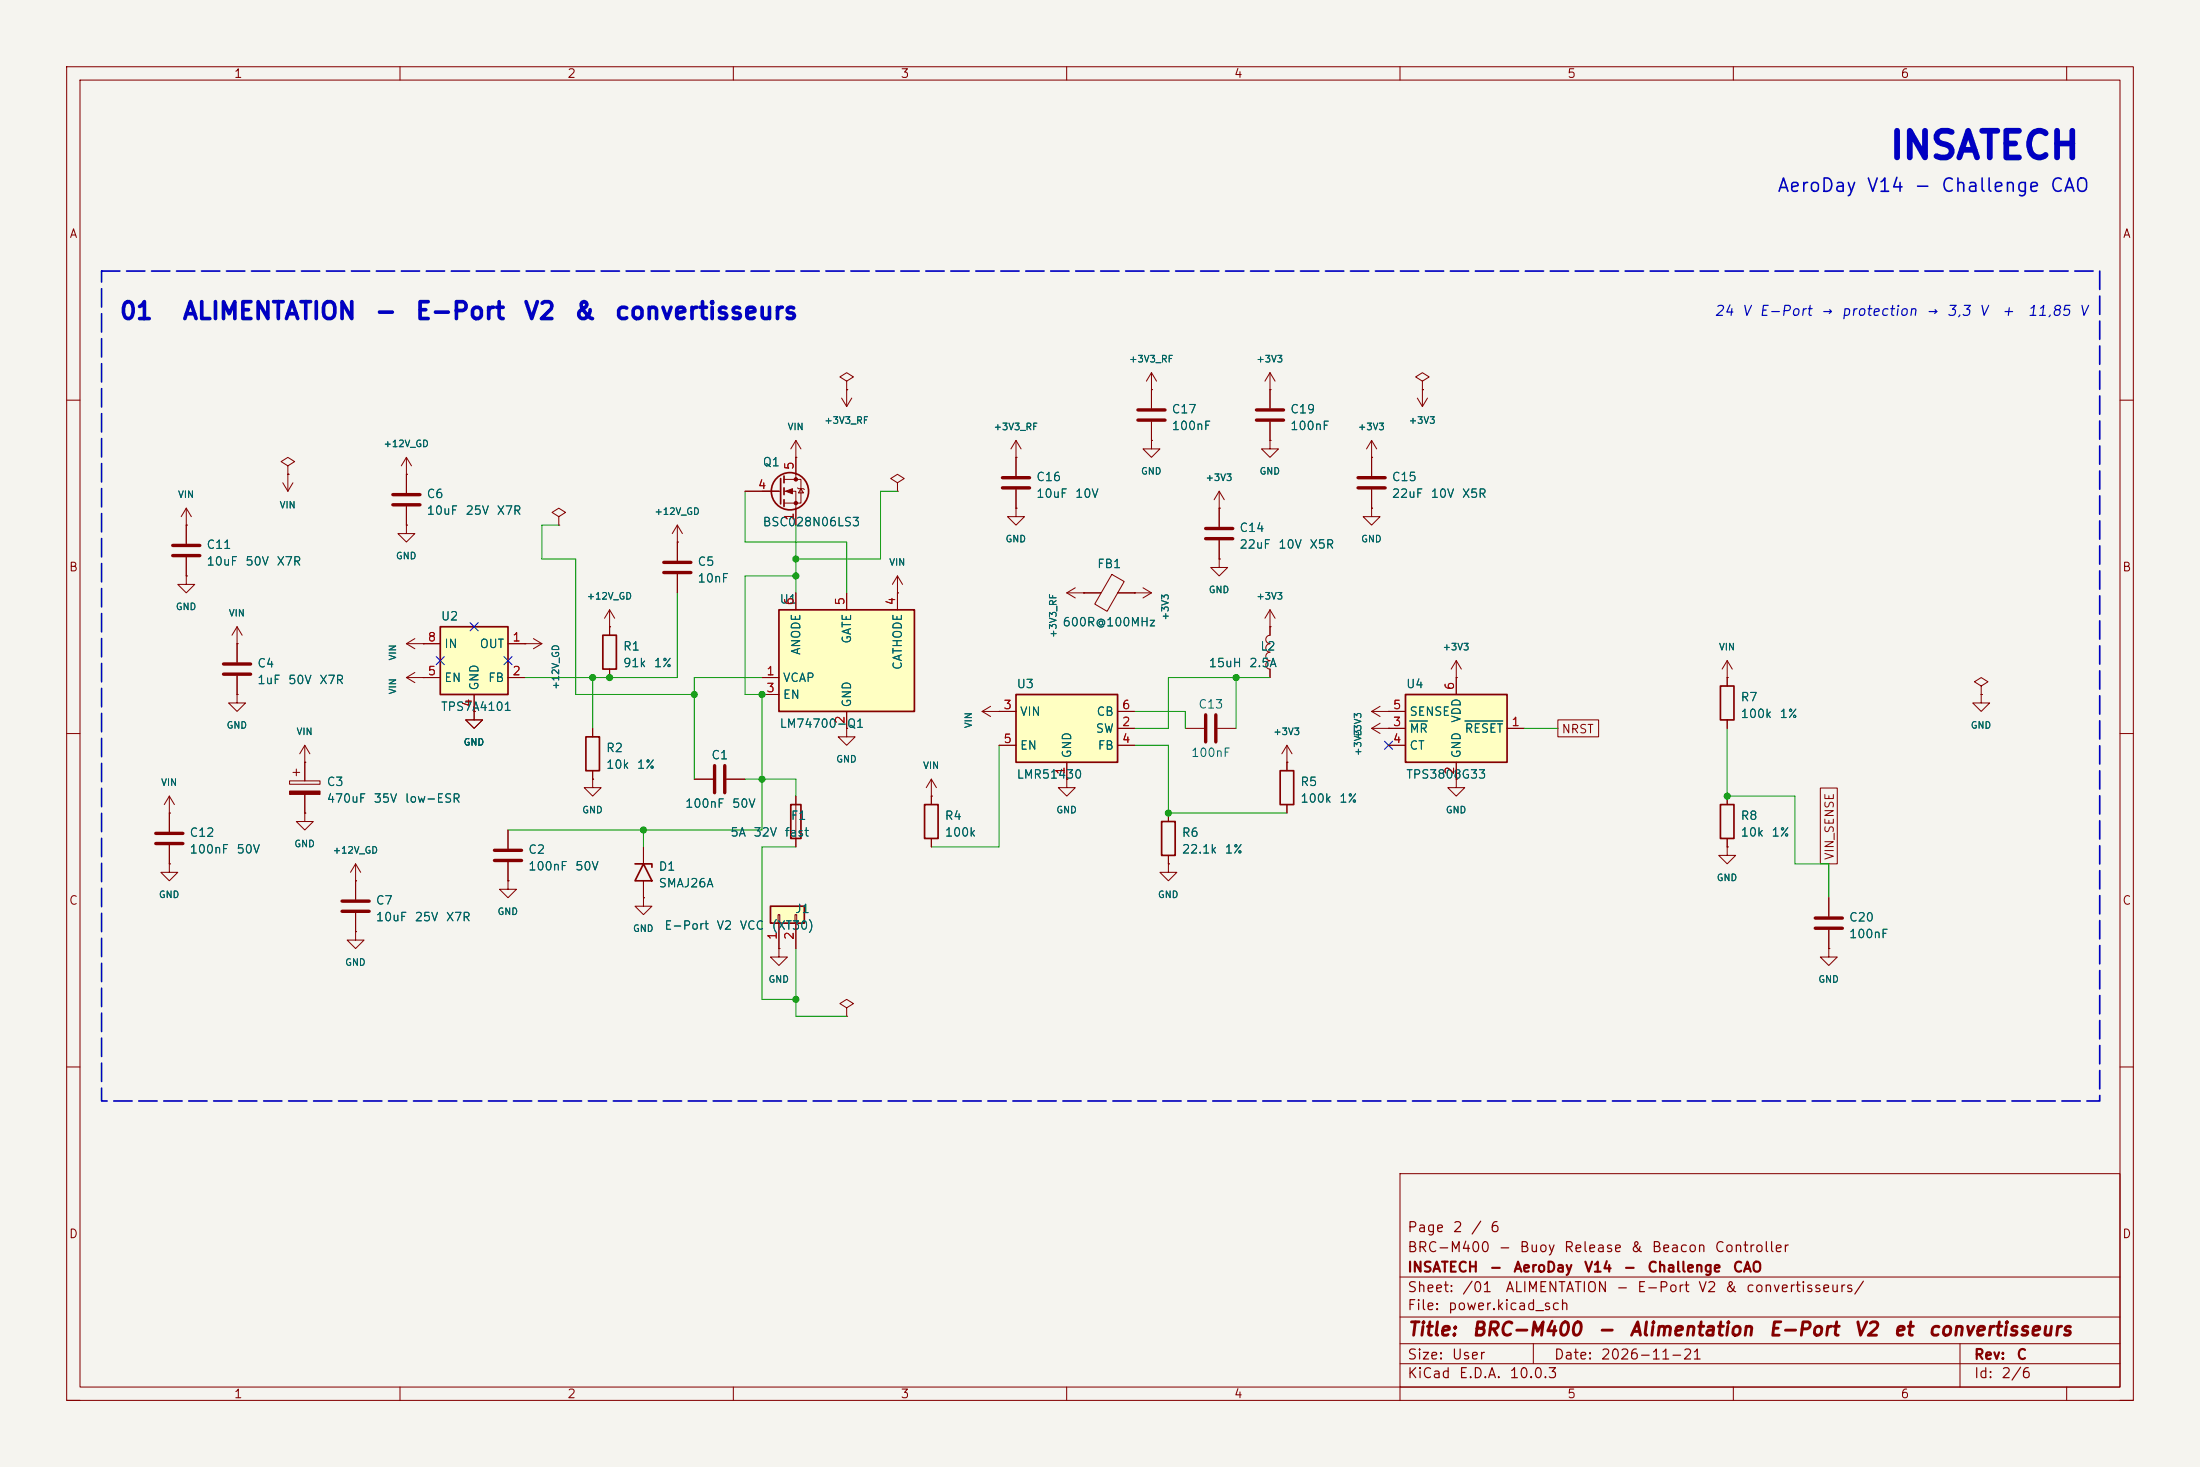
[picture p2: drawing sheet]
<svg xmlns="http://www.w3.org/2000/svg" width="330mm" height="220mm" viewBox="0 0 330 220" stroke-linecap="round" stroke-linejoin="round" font-family="sans-serif">
<path d="M0 0h330v220h-330z" fill="#f5f4ef" stroke="#f5f4ef" stroke-width=".15"/>
<g fill="none" stroke="#840000" stroke-width=".15">
<path d="M10 10h310v200h-310zM12 12h306v196h-306zM60 10v2M110 10v2M160 10v2M210 10v2M260 10v2M310 10v2M10 60h2M27.9 78.8h.1M27.9 76.2l-.7 1.3M27.9 76.2l.8 1.3"/>
<path d="M27.9 76.2v2.6M61 78.8v1.2h1.2l-1.2 1.3-1.3-1.3h1.3M61 78.8h.1M61 71.1v2.8M61 76v2.8M83.8 77.5l1-.7-1-.6-1 .6 1 .7v1.3M83.8 78.8h.1M318 60h2M35.6 96.5v2.8M78.7 96.5h.1M78.7 96.5h2.6M80 95.8l1.3 .7"/>
<path d="M81.3 96.5l-1.3 .8M101.6 81.3v2.8M101.6 86.1v2.8M134.6 88.9h.1M134.6 86.4l-.7 1.2M134.6 86.4l.8 1.2M134.6 86.4v2.5M190.5 95.3a.64 .64 0 0 0-.6 .6 .64 .64 0 0 0 .6 .6 .64 .64 0 0 0-.6 .7 .64 .64 0 0 0 .6 .6 .64 .64 0 0 0-.6 .6 .64 .64 0 0 0 .6 .7 .63 .63 0 0 0-.6 .6 .63 .63 0 0 0 .6 .6v1.3M190.5 94v1.3M218.4 99.1l-.7 1.2M218.4 99.1l.8 1.2M218.4 99.1v2.5"/>
<path d="M259.1 99.1v3.8M259.1 99.1l-.8 1.2M259.1 99.1l.7 1.2M10 110h2M35.6 101.4v2.8M43.4 117.1h4.6v.5h-4.6zM43.9 115.8h1.1M44.4 115.3v1M45.7 114.3v2.8M45.7 119.1v2.8M104.1 116.9h2.8M109 116.9h2.8"/>
<path d="M177.8 109.2h2.8M182.6 109.2h2.8M218.4 116.9v1.2h1.3l-1.3 1.3-1.2-1.3h1.2M218.4 116.9h.1M218.4 101.6h.1M259.1 101.6h.1M259.1 108v1.2M259.1 119.4v1.3M318 110h2M45.7 121.9v1.3h1.3l-1.3 1.3-1.3-1.3h1.3M45.7 121.9h.1M53.3 132.1h.1"/>
<path d="M53.3 129.6l-.7 1.2M53.3 129.6l.8 1.2M53.3 129.6v2.5M175.3 121.9v1.3M175.3 128.3v1.3M259.1 127v1.3h1.2l-1.2 1.3-1.3-1.3h1.3M259.1 127h.1M259.1 125.7v1.3M10 160h2M210 176h108v32h-108zM318 160h2M210 197.5h108"/>
<path d="M210 191.5h108M10 210h2M60 208v2M110 208v2M160 208v2M210 208v2M210 204.5h108M210 201.5h108M230 201.5v3M260 208v2M294 201.5v6.5M310 208v2"/>
<path d="M318 210h2"/>
</g>
<path d="M58.9 74.2h4.1M58.9 75.7h4.1M33.5 99.6h4.1M99.6 84.3h4M99.6 85.9h4M33.5 101.1h4.1M107.2 114.8v4.1M108.7 114.8v4.1M180.8 107.2v4.1M182.4 107.2v4.1" fill="none" stroke="#840000" stroke-width=".51"/>
<path d="M43.4 118.6h4.6v.5h-4.6z" fill="#840000" stroke="#840000" stroke-width=".15"/>
<path d="M258.1 102.9h2v5.1h-2zM174.2 123.2h2.1v5.1h-2.1zM258.1 120.7h2v5h-2z" fill="none" stroke="#840000" stroke-width=".25"/>
<path d="M210.8 104.2h15.3v10.1h-15.3z" fill="#ffffc2"/>
<path d="M90.4 95.3h2.1v5h-2.1zM192 115.6h2.1v5.1h-2.1zM210.8 104.2h15.3v10.1h-15.3z" fill="none" stroke="#840000" stroke-width=".25"/>
<g fill="none" stroke="#840000" stroke-width=".15">
<path d="M61 96.5l1.2 .8M61 96.5h2.5M62.2 95.8l-1.2 .7M63.5 96.5h.1M91.4 94v1.3M91.4 100.3v1.3M193 114.3h.1M193 111.8l-.7 1.2M193 111.8l.8 1.2M193 111.8v3.8M205.7 109.2h5.1M205.7 106.7h5.1"/>
<path d="M205.7 109.2l1.3 .8M205.7 106.7l1.3 .8M207 108.5l-1.3 .7M207 105.9l-1.3 .8M208.3 109.2h.1M208.3 106.7h.1M208.3 111.8h2.5M218.4 101.6v2.6M218.4 114.3v2.6M226.1 109.2h2.5M297.2 104.2v1.2h1.2l-1.2 1.3-1.3-1.3h1.3M297.2 104.2h.1"/>
<path d="M193 120.7v1.2M274.3 134.6v2.8M274.3 139.5v2.8"/>
</g>
<path d="M211.5 108.1h2.6M219.7 108.1h5.7" fill="none" stroke="#006464" stroke-width=".15"/>
<path d="M272.3 137.7h4.1M272.3 139.2h4.1" fill="none" stroke="#840000" stroke-width=".51"/>
<path d="M66 94h10.2v10.2h-10.2z" fill="#ffffc2"/>
<path d="M66 94h10.2v10.2h-10.2zM87.9 110.5h2v5.1h-2z" fill="none" stroke="#840000" stroke-width=".25"/>
<g fill="none" stroke="#840000" stroke-width=".15">
<path d="M190.5 58.4h.1M190.5 55.9l-.8 1.3M190.5 55.9l.8 1.3M190.5 55.9v5.3M212.6 59.7l.8 1.3M213.4 58.4h.1M213.4 57.2l1-.7-1-.6-1.1 .6 1.1 .7v1.2M213.4 58.4v2.6M214.1 59.7l-.7 1.3M42.4 72.4l.8 1.3M43.2 71.1h.1M43.2 71.1v2.6"/>
<path d="M43.9 72.4l-.7 1.3M101.6 78.8l-.8 1.2M101.6 78.8l.8 1.2M101.6 78.8v2.5M190.5 63.3v2.8M205.7 68.6h.1M205.7 66.1v5.3M205.7 73.4v2.8M205.7 66.1l-.7 1.2M205.7 66.1l.8 1.2M35.6 96.5h.1M35.6 94l-.8 1.3"/>
<path d="M35.6 94l.7 1.3M35.6 94v2.5M63.5 96.5h2.5M76.2 96.5h2.5M91.4 94h.1M91.4 91.5l-.7 1.2M91.4 91.5l.8 1.2M91.4 91.5v2.5M101.6 81.3h.1M35.6 104.2v1.2h1.2l-1.2 1.3-1.3-1.3h1.3M35.6 104.2h.1M45.7 114.3h.1"/>
<path d="M45.7 111.8l-.7 1.2M45.7 111.8l.8 1.2M45.7 111.8v2.5M61 101.6h5M61 101.6l1.2 .8M62.2 100.8l-1.2 .8M63.5 101.6h.1M71.1 106.7v1.3h1.3l-1.3 1.2-1.3-1.2h1.3M71.1 106.7h.1M71.1 104.2v2.5M76.2 101.6h2.5M88.9 116.9v1.2h1.3l-1.3 1.3-1.3-1.3h1.3"/>
<path d="M88.9 116.9h.1M88.9 109.2v1.3M88.9 115.6v1.3M127 109.2v1.3h1.3l-1.3 1.3-1.3-1.3h1.3M127 109.2h.1M297.2 102.9l1-.7-1-.6-1 .6 1 .7v1.3M297.2 104.2h.1M76.2 124.5v2.8M76.2 129.3v2.8M127 151.1l1-.6-1-.6-1 .6 1 .6v1.3M127 152.4h.1M274.3 142.3v1.2h1.3l-1.3 1.3-1.3-1.3h1.3"/>
<path d="M274.3 142.3h.1"/>
</g>
<path d="M188.5 61.5h4M188.5 63h4M203.7 71.6h4.1M203.7 73.2h4.1M74.2 127.5h4M74.2 129h4" fill="none" stroke="#840000" stroke-width=".51"/>
<path d="M116.8 91.5h20.4v15.2h-20.4z" fill="#ffffc2"/>
<g fill="none" stroke="#840000" stroke-width=".25">
<path d="M117.1 71.8v3.8M117.6 71.4v1M117.6 73.2v1M117.6 74.9v1.1M116.8 91.5h20.4v15.2h-20.4zM95.2 129.6h2.6v.5M96.5 129.6l1.3 2.5h-2.6z"/>
<circle cx="118.5" cy="73.7" r="2.79"/>
</g>
<g fill="none" stroke="#840000" stroke-width=".15">
<path d="M127 57.2l1-.7-1-.6-1 .6 1 .7v1.2M127 58.4h.1M172.7 58.4h.1M172.7 55.9l-.7 1.3M172.7 55.9l.8 1.3M172.7 55.9v2.5M27.9 78.8v2.7M43.2 69.9l1-.7-1-.6-1 .6 1 .7v1.2M43.2 71.1h.1M61 71.1h.1M61 68.6l-.8 1.3M61 68.6l.7 1.3"/>
<path d="M61 68.6v2.5M111.8 73.7h5.3M117.6 71.9h2.5v3.5h-2.5M117.6 73.7h1.8v5.1M119.4 68.6v3.3M119.6 73.2l.2 .1h.7l.1 .1M120.1 73.3l.4 .6h-.7zM182.9 76.2v2.8M205.7 76.2v1.3h1.3l-1.3 1.3-1.2-1.3h1.2M205.7 76.2h.1M27.9 86.4v1.2h1.3l-1.3 1.3-1.2-1.3h1.2M27.9 86.4h.1"/>
<path d="M27.9 83.6v2.8M119.4 88.9v2.6M127 88.9v2.6M134.6 88.9v2.6M182.9 81v2.8M190.5 94h.1M190.5 91.5l-.8 1.2M190.5 91.5l.8 1.2M190.5 91.5v2.5M25.4 119.4v5.3M25.4 119.4l-.8 1.3M25.4 119.4l.8 1.3"/>
<path d="M114.3 101.6h2.5M114.3 104.2h2.5M127 106.7v2.5M25.4 129.6v1.2h1.3l-1.3 1.3-1.3-1.3h1.3M25.4 129.6h.1M25.4 121.9h.1M25.4 126.8v2.8M53.3 139.7v1.3h1.3l-1.3 1.3-1.2-1.3h1.2M53.3 139.7h.1M53.3 132.1v2.8M53.3 136.9v2.8M76.2 132.1v1.3h1.3l-1.3 1.2-1.3-1.2h1.3"/>
<path d="M76.2 132.1h.1M96.5 134.6v1.3h1.3l-1.3 1.3-1.3-1.3h1.3M96.5 134.6h.1M96.5 127v2.6M96.5 132.1v2.5"/>
</g>
<path d="M180.8 79.3h4.1M25.9 81.8h4.1M25.9 83.3h4.1M180.8 80.8h4.1M23.4 125h4M23.4 126.5h4M51.3 135.1h4.1M51.3 136.7h4.1" fill="none" stroke="#840000" stroke-width=".51"/>
<g fill="#840000" stroke="#840000" stroke-width=".15">
<path d="M117.9 73.7l1-.4v.8z"/>
<circle cx="119.4" cy="71.9" r=".25"/>
<circle cx="119.4" cy="75.4" r=".25"/>
</g>
<path d="M115.6 135.9h5v2.5h-5z" fill="#ffffc2"/>
<path d="M115.6 135.9h5v2.5h-5zM118.6 120.7h1.5v5h-1.5zM138.7 120.7h2v5h-2z" fill="none" stroke="#840000" stroke-width=".25"/>
<g fill="none" stroke="#840000" stroke-width=".15">
<path d="M126.2 59.7l.8 1.3M127 58.4h.1M127 58.4v2.6M127.8 59.7l-.8 1.3M172.7 58.4v2.8M119.4 68.6h.1M119.4 66.1v2.5M119.4 66.1l-.8 1.2M119.4 66.1l.7 1.2M134.6 72.4l1-.6-1-.7-1 .7 1 .6v1.3M134.6 73.7h.1M152.4 76.2v1.3h1.3l-1.3 1.3-1.3-1.3h1.3"/>
<path d="M152.4 76.2h.1M152.4 68.6h.1M152.4 66.1v5.3M152.4 73.4v2.8M152.4 66.1l-.8 1.2M152.4 66.1l.8 1.2M172.7 66.1v1.2h1.3l-1.3 1.3-1.3-1.3h1.3M172.7 66.1h.1M172.7 63.3v2.8M182.9 76.2h.1M182.9 73.7l-.8 1.2M182.9 73.7l.7 1.2"/>
<path d="M182.9 73.7v2.5M190.5 66.1v1.2h1.3l-1.3 1.3-1.3-1.3h1.3M190.5 66.1h.1M160 88.9l1.3 .8M160 88.9h5.2M161.3 88.1l-1.3 .8M162.6 88.9h.1M166.8 86.1l1.8 1.1-2.5 4.5-1.9-1.1zM167.6 88.9h5.1M170.2 88.9h.1M171.4 88.1l1.3 .8M172.7 88.9l-1.3 .8"/>
<path d="M182.9 83.8v1.3h1.2l-1.2 1.3-1.3-1.3h1.3M182.9 83.8h.1M119.4 119.4v7.6M139.7 119.4v1.3M147.3 106.7l1.3 .8M147.3 106.7h2.6M148.6 105.9l-1.3 .8M149.9 106.7h.1M116.7 137.2h.3v1.2h-.3zM116.8 138.4v3.9M119.3 137.2h.2v1.2h-.2zM119.4 138.4v3.9"/>
<path d="M139.7 125.7v1.3M175.3 129.6v1.2h1.2l-1.2 1.3-1.3-1.3h1.3M175.3 129.6h.1M116.8 142.3v1.2h1.3l-1.3 1.3-1.2-1.3h1.2M116.8 142.3h.1"/>
</g>
<path d="M150.4 71.6h4M150.4 73.2h4M170.7 61.5h4.1M170.7 63h4.1" fill="none" stroke="#840000" stroke-width=".51"/>
<path d="M152.4 104.2h15.2v10.1h-15.2z" fill="#ffffc2"/>
<path d="M152.4 104.2h15.2v10.1h-15.2z" fill="none" stroke="#840000" stroke-width=".25"/>
<g fill="none" stroke="#840000" stroke-width=".15">
<path d="M127 58.4h.1M172.7 58.4h.1M172.7 58.4v2.8M190.5 58.4h.1M190.5 58.4v2.8M213.4 58.4h.1M27.9 78.8h.1M27.9 78.8v2.7M43.2 71.1h.1M61 78.8h.1M61 71.1h.1M61 71.1v2.8"/>
<path d="M61 76v2.8M111.8 73.7h5M119.4 68.6h.1M119.4 68.6v2.5M119.4 76.2v2.6M152.4 76.2h.1M152.4 68.6h.1M152.4 68.6v2.8M152.4 73.4v2.8M172.7 66.1h.1M172.7 63.3v2.8M182.9 76.2h.1"/>
<path d="M182.9 76.2v2.8M190.5 66.1h.1M190.5 63.3v2.8M205.7 68.6h.1M205.7 76.2h.1M205.7 68.6v2.8M205.7 73.4v2.8M27.9 86.4h.1M27.9 83.6v2.8M35.6 96.5h.1M35.6 96.5v2.8M63.5 96.5h.1"/>
<path d="M63.5 96.5h2.5M76.2 96.5h2.5M78.7 96.5h.1M91.4 94h.1M91.4 94v1.3M101.6 81.3h.1M101.6 81.3v2.8M101.6 86.1v2.8M119.4 88.9v2.6M127 88.9v2.6M134.6 88.9h.1M134.6 88.9v2.6"/>
<path d="M162.6 88.9h.1M162.6 88.9h2.5M167.6 88.9h2.6M170.2 88.9h.1M182.9 83.8h.1M182.9 81v2.8M190.5 94h.1M190.5 94v1.3M35.6 104.2h.1M35.6 101.4v2.8M45.7 114.3h.1M45.7 114.3v2.8"/>
<path d="M45.7 119.1v2.8M63.5 101.6h.1M63.5 101.6h2.5M71.1 106.7h.1M71.1 104.2v2.5M76.2 101.6h2.5M88.9 116.9h.1M88.9 109.2v1.3M88.9 115.6v1.3M91.4 100.3v1.3M104.1 116.9h2.8M109 116.9h2.8"/>
<path d="M114.3 101.6h2.5M114.3 104.2h2.5M119.4 119.4v1.3M127 109.2h.1M127 106.7v2.5M139.7 119.4h.1M139.7 116.9l-.8 1.2M139.7 116.9l.8 1.2M139.7 116.9v3.8M149.9 106.7h.1M149.9 106.7h2.5M149.9 111.8h2.5"/>
<path d="M160 116.9v1.2h1.3l-1.3 1.3-1.3-1.3h1.3M160 116.9h.1M160 114.3v2.6M167.6 109.2h2.6M167.6 106.7h2.6M167.6 111.8h2.6M190.5 100.3v1.3M193 114.3h.1M193 114.3v1.3M208.3 109.2h.1M208.3 106.7h.1M208.3 109.2h2.5"/>
<path d="M208.3 106.7h2.5M208.3 111.8h2.5M218.4 101.6h.1M218.4 116.9h.1M218.4 101.6v2.6M218.4 114.3v2.6M226.1 109.2h2.5M233.7 108h6.1v2.5h-6.1zM259.1 101.6h.1M259.1 101.6v1.3M259.1 108v1.2M259.1 119.4v1.3"/>
<path d="M273 118.2h2.6v11.4h-2.6zM297.2 104.2h.1M25.4 129.6h.1M25.4 121.9h.1M25.4 121.9v2.8M25.4 126.8v2.8M45.7 121.9h.1M53.3 132.1h.1M53.3 139.7h.1M53.3 132.1v2.8M53.3 136.9v2.8M76.2 132.1h.1"/>
<path d="M76.2 124.5v2.8M76.2 129.3v2.8M96.5 134.6h.1M96.5 127v2.6M96.5 132.1v2.5M116.8 138.4v3.9M119.4 125.7v1.3M119.4 138.4v3.9M139.7 125.7v1.3M175.3 129.6h.1M175.3 121.9v1.3M175.3 128.3v1.3"/>
<path d="M193 120.7v1.2M259.1 127h.1M259.1 125.7v1.3M274.3 134.6v2.8M274.3 139.5v2.8M116.8 142.3h.1M274.3 142.3h.1"/>
</g>
<g fill="none" stroke="#009600" stroke-width=".15">
<path d="M83.8 78.8h-2.5v5h5.1v20.4h17.7M111.8 73.7v7.6h15.2v7.6M119.4 78.8v10.1M134.6 73.7h-2.5v10.1h-12.7M101.6 88.9v12.7h-22.9M119.4 86.4h-7.6v17.8h2.5v20.3h-38.1M88.9 101.6v7.6M111.8 116.9h7.6v2.5M114.3 101.6h-10.2v15.3M149.9 111.8v15.2h-10.2M170.2 106.7h7.6v2.5M170.2 111.8h5.1v10.1h17.7"/>
<path d="M185.4 101.6v7.6M190.5 101.6h-15.2v7.6h-5.1M228.6 109.2h5.1M259.1 109.2v10.2h10.1v10.2h5.1v5M96.5 124.5v2.5M119.4 127h-5.1v22.9h5.1M119.4 142.3v10.1h7.6"/>
</g>
<path d="M65.4 98.5l1.2 1.2M66.6 98.5l-1.2 1.2M70.5 93.4l1.2 1.2M71.7 93.4l-1.2 1.2M75.6 98.5l1.2 1.2M76.8 98.5l-1.2 1.2M207.7 111.2l1.2 1.2M208.9 111.2l-1.2 1.2" fill="none" stroke="#000084" stroke-width=".15"/>
<path d="M15.2 40.7h299.8v124.4h-299.8z" fill="none" stroke="#0000c2" stroke-width=".25" stroke-dasharray="2.7 1"/>
<path d="M211.5 108.1h2.6M219.7 108.1h5.7" fill="none" stroke="#006464" stroke-width=".15"/>
<g fill="#009600" stroke="#009600" stroke-width=".15">
<circle cx="185.4" cy="101.6" r=".46"/>
<circle cx="175.3" cy="121.9" r=".46"/>
<circle cx="104.1" cy="104.2" r=".46"/>
<circle cx="114.3" cy="104.2" r=".46"/>
<circle cx="114.3" cy="116.9" r=".46"/>
<circle cx="91.4" cy="101.6" r=".46"/>
<circle cx="88.9" cy="101.6" r=".46"/>
<circle cx="96.5" cy="124.5" r=".46"/>
<circle cx="259.1" cy="119.4" r=".46"/>
<circle cx="119.4" cy="149.9" r=".46"/>
<circle cx="119.4" cy="86.4" r=".46"/>
<circle cx="119.4" cy="83.8" r=".46"/>
</g>
<text font-size="4" fill="#0000c2" x="283.2" y="24.8">INSATECH</text>
<g font-size="2.5" fill="#0000c2">
<text x="17.8" y="48.5">01</text>
<text x="27.2" y="48.5">ALIMENTATION</text>
<text x="56.1" y="48.5">-</text>
<text x="62.2" y="48.5">E-Port</text>
<text x="78.4" y="48.5">V2</text>
<text x="86" y="48.5">&amp;</text>
<text x="92.1" y="48.5">convertisseurs</text>
</g>
<text font-size="2" fill="#0000c2" x="266.5" y="29.3">AeroDay V14 - Challenge CAO</text>
<g font-size="2" fill="#840000">
<text x="211" y="200.8">Title:</text>
<text x="220.7" y="200.8">BRC-M400</text>
<text x="239.5" y="200.8">-</text>
<text x="244.3" y="200.8">Alimentation</text>
<text x="265.2" y="200.8">E-Port</text>
<text x="278" y="200.8">V2</text>
<text x="283.9" y="200.8">et</text>
<text x="289.1" y="200.8">convertisseurs</text>
</g>
<g font-size="1.5" fill="#0000c2">
<text x="257" y="47.7">24</text>
<text x="261.2" y="47.7">V</text>
<text x="263.8" y="47.7">E-Port</text>
<text x="272.9" y="47.7">→</text>
<text x="276.1" y="47.7">protection</text>
<text x="288.7" y="47.7">→</text>
<text x="291.9" y="47.7">3,3</text>
<text x="296.8" y="47.7">V</text>
<text x="300.1" y="47.7">+</text>
<text x="304" y="47.7">11,85</text>
<text x="311.8" y="47.7">V</text>
</g>
<g font-size="1.5" fill="#840000">
<text x="211" y="185.2">Page</text>
<text x="217.8" y="185.2">2</text>
<text x="220.5" y="185.2">/</text>
<text x="223.4" y="185.2">6</text>
<text x="211" y="191.2">INSATECH</text>
<text x="211" y="188.2">BRC-M400</text>
<text x="223.3" y="191.2">-</text>
<text x="224.7" y="188.2">-</text>
<text x="226.9" y="191.2">AeroDay</text>
<text x="227.8" y="188.2">Buoy</text>
<text x="234.5" y="188.2">Release</text>
<text x="237.5" y="191.2">V14</text>
<text x="243.4" y="191.2">-</text>
<text x="244.5" y="188.2">&amp;</text>
<text x="247" y="191.2">Challenge</text>
<text x="247.6" y="188.2">Beacon</text>
<text x="257.1" y="188.2">Controller</text>
<text x="259.8" y="191.2">CAO</text>
<text x="211" y="196.9">File:</text>
<text x="211" y="194.2">Sheet:</text>
<text x="217.1" y="196.9">power.kicad_sch</text>
<text x="219.2" y="194.2">/01</text>
<text x="225.7" y="194.2">ALIMENTATION</text>
<text x="242.3" y="194.2">-</text>
<text x="245.5" y="194.2">E-Port</text>
<text x="254.6" y="194.2">V2</text>
<text x="258.6" y="194.2">&amp;</text>
<text x="261.8" y="194.2">convertisseurs/</text>
<text x="211" y="207.1">KiCad</text>
<text x="211" y="204.3">Size:</text>
<text x="217.7" y="204.3">User</text>
<text x="218.7" y="207.1">E.D.A.</text>
<text x="226.3" y="207.1">10.0.3</text>
<text x="233" y="204.3">Date:</text>
<text x="240" y="204.3">2026-11-21</text>
<text x="296" y="204.3">Rev:</text>
<text x="296" y="207.1">Id:</text>
<text x="300.1" y="207.1">2/6</text>
<text x="302.4" y="204.3">C</text>
</g>
<g font-size="1.3" fill="#840000">
<text x="35" y="12">1</text>
<text x="85" y="12">2</text>
<text x="135" y="12">3</text>
<text x="185" y="12">4</text>
<text x="235" y="12">5</text>
<text x="285" y="12">6</text>
<text x="10.3" y="36">A</text>
<text x="318.3" y="36">A</text>
<text x="10.3" y="86">B</text>
<text x="318.3" y="86">B</text>
<text x="234.2" y="110.3">NRST</text>
<text x="275.4" y="129.1" transform="rotate(-90 275.4 129.1)">VIN_SENSE</text>
<text x="10.3" y="136">C</text>
<text x="318.3" y="136">C</text>
<text x="10.3" y="186">D</text>
<text x="318.3" y="186">D</text>
<text x="35" y="210">1</text>
<text x="85" y="210">2</text>
<text x="135" y="210">3</text>
<text x="185" y="210">4</text>
<text x="235" y="210">5</text>
<text x="285" y="210">6</text>
</g>
<g font-size="1.3" fill="#006464">
<text x="175.7" y="64.8">100nF</text>
<text x="175.7" y="62.3">C17</text>
<text x="193.4" y="64.8">100nF</text>
<text x="193.4" y="62.3">C19</text>
<text x="114.3" y="70.2">Q1</text>
<text x="63.9" y="75">C6</text>
<text x="63.9" y="77.5">10uF</text>
<text x="69.7" y="77.5">25V</text>
<text x="74.4" y="77.5">X7R</text>
<text x="155.3" y="72.5">C16</text>
<text x="155.3" y="75">10uF</text>
<text x="161.2" y="75">10V</text>
<text x="208.7" y="72.5">C15</text>
<text x="208.7" y="75">22uF</text>
<text x="214.5" y="75">10V</text>
<text x="219.2" y="75">X5R</text>
<text x="30.9" y="82.6">C11</text>
<text x="114.3" y="79.2">BSC028N06LS3</text>
<text x="185.8" y="80.1">C14</text>
<text x="185.8" y="82.6">22uF</text>
<text x="191.6" y="82.6">10V</text>
<text x="196.3" y="82.6">X5R</text>
<text x="30.9" y="85.1">10uF</text>
<text x="36.7" y="85.1">50V</text>
<text x="41.4" y="85.1">X7R</text>
<text x="104.5" y="85.2">C5</text>
<text x="104.5" y="87.7">10nF</text>
<text x="164.5" y="85.5">FB1</text>
<text x="66" y="93.4">U2</text>
<text x="116.8" y="90.8">U1</text>
<text x="159.3" y="94.3">600R@100MHz</text>
<text x="38.5" y="100.4">C4</text>
<text x="66.5" y="97.5">IN</text>
<text x="71.9" y="97.5">OUT</text>
<text x="93.4" y="97.9">R1</text>
<text x="93.4" y="100.4">91k</text>
<text x="98" y="100.4">1%</text>
<text x="120.4" y="98.3" transform="rotate(-90 120.4 98.3)">ANODE</text>
<text x="128" y="96.6" transform="rotate(-90 128 96.6)">GATE</text>
<text x="135.6" y="100.6" transform="rotate(-90 135.6 100.6)">CATHODE</text>
<text x="181.2" y="100.4">15uH</text>
<text x="187.3" y="100.4">2.5A</text>
<text x="188.9" y="97.9">L2</text>
<text x="38.5" y="102.9">1uF</text>
<text x="43.1" y="102.9">50V</text>
<text x="47.8" y="102.9">X7R</text>
<text x="66" y="106.9">TPS7A4101</text>
<text x="66.5" y="102.6">EN</text>
<text x="72.1" y="103.6" transform="rotate(-90 72.1 103.6)">GND</text>
<text x="73.1" y="102.6">FB</text>
<text x="117.3" y="102.6">VCAP</text>
<text x="117.3" y="105.1">EN</text>
<text x="128" y="106.2" transform="rotate(-90 128 106.2)">GND</text>
<text x="152.4" y="103.5">U3</text>
<text x="152.9" y="107.7">VIN</text>
<text x="164.4" y="107.7">CB</text>
<text x="179.7" y="106.6">C13</text>
<text x="210.8" y="103.5">U4</text>
<text x="211.3" y="107.7">SENSE</text>
<text x="261" y="105.5">R7</text>
<text x="261" y="108">100k</text>
<text x="266.8" y="108">1%</text>
<text x="90.8" y="113.1">R2</text>
<text x="116.8" y="109.5">LM74700-Q1</text>
<text x="152.9" y="112.7">EN</text>
<text x="161" y="113.8" transform="rotate(-90 161 113.8)">GND</text>
<text x="164.3" y="110.2">SW</text>
<text x="164.6" y="112.7">FB</text>
<text x="178.6" y="113.8">100nF</text>
<text x="211.3" y="110.2">MR</text>
<text x="211.3" y="112.7">CT</text>
<text x="219.4" y="113.8" transform="rotate(-90 219.4 113.8)">GND</text>
<text x="219.4" y="108.5" transform="rotate(-90 219.4 108.5)">VDD</text>
<text x="219.6" y="110.2">RESET</text>
<text x="48.9" y="118.2">C3</text>
<text x="90.8" y="115.6">10k</text>
<text x="95.4" y="115.6">1%</text>
<text x="106.6" y="114.2">C1</text>
<text x="152.4" y="117.1">LMR51430</text>
<text x="195" y="118.2">R5</text>
<text x="210.8" y="117.1">TPS3808G33</text>
<text x="28.3" y="125.8">C12</text>
<text x="48.9" y="120.7">470uF</text>
<text x="56" y="120.7">35V</text>
<text x="60.6" y="120.7">low-ESR</text>
<text x="102.7" y="121.5">100nF</text>
<text x="109.5" y="125.8">5A</text>
<text x="109.7" y="121.5">50V</text>
<text x="112.9" y="125.8">32V</text>
<text x="117.6" y="125.8">fast</text>
<text x="118.5" y="123.3">F1</text>
<text x="141.6" y="123.3">R4</text>
<text x="141.6" y="125.8">100k</text>
<text x="177.2" y="125.8">R6</text>
<text x="195" y="120.7">100k</text>
<text x="200.8" y="120.7">1%</text>
<text x="261" y="123.3">R8</text>
<text x="261" y="125.8">10k</text>
<text x="265.6" y="125.8">1%</text>
<text x="28.3" y="128.3">100nF</text>
<text x="35.4" y="128.3">50V</text>
<text x="79.1" y="128.4">C2</text>
<text x="79.1" y="130.9">100nF</text>
<text x="86.2" y="130.9">50V</text>
<text x="98.7" y="130.9">D1</text>
<text x="177.2" y="128.3">22.1k</text>
<text x="183.6" y="128.3">1%</text>
<text x="56.3" y="136">C7</text>
<text x="98.7" y="133.4">SMAJ26A</text>
<text x="119.2" y="137.2">J1</text>
<text x="56.3" y="138.5">10uF</text>
<text x="62.1" y="138.5">25V</text>
<text x="66.8" y="138.5">X7R</text>
<text x="99.6" y="139.7">E-Port</text>
<text x="107.4" y="139.7">V2</text>
<text x="110.9" y="139.7">VCC</text>
<text x="115.7" y="139.7">(XT30)</text>
<text x="277.3" y="141">100nF</text>
<text x="277.3" y="138.5">C20</text>
</g>
<g font-size="1.3" fill="#a90000">
<text x="119.4" y="70.6" transform="rotate(-90 119.4 70.6)">5</text>
<text x="113.6" y="73.6">4</text>
<text x="119.4" y="78.2" transform="rotate(-90 119.4 78.2)">1</text>
<text x="119.4" y="90.9" transform="rotate(-90 119.4 90.9)">6</text>
<text x="127" y="90.9" transform="rotate(-90 127 90.9)">5</text>
<text x="134.6" y="90.9" transform="rotate(-90 134.6 90.9)">4</text>
<text x="64.1" y="96.5">8</text>
<text x="64.1" y="101.6">5</text>
<text x="76.8" y="96.5">1</text>
<text x="76.8" y="101.6">2</text>
<text x="114.9" y="101.6">1</text>
<text x="71.1" y="106.1" transform="rotate(-90 71.1 106.1)">4</text>
<text x="114.9" y="104.1">3</text>
<text x="150.4" y="106.7">3</text>
<text x="168.2" y="106.7">6</text>
<text x="208.8" y="106.7">5</text>
<text x="218.4" y="103.6" transform="rotate(-90 218.4 103.6)">6</text>
<text x="127" y="108.7" transform="rotate(-90 127 108.7)">2</text>
<text x="150.4" y="111.7">5</text>
<text x="168.2" y="109.2">2</text>
<text x="168.2" y="111.7">4</text>
<text x="208.8" y="109.2">3</text>
<text x="208.8" y="111.7">4</text>
<text x="226.6" y="109.2">1</text>
<text x="160" y="116.3" transform="rotate(-90 160 116.3)">1</text>
<text x="218.4" y="116.3" transform="rotate(-90 218.4 116.3)">2</text>
<text x="116.8" y="141.1" transform="rotate(-90 116.8 141.1)">1</text>
<text x="119.4" y="141.1" transform="rotate(-90 119.4 141.1)">2</text>
</g>
<g font-size="1" fill="#006464">
<text x="169.3" y="54.6">+3V3_RF</text>
<text x="188.4" y="54.6">+3V3</text>
<text x="118.1" y="64.8">VIN</text>
<text x="123.6" y="63.8">+3V3_RF</text>
<text x="149" y="64.8">+3V3_RF</text>
<text x="203.6" y="64.8">+3V3</text>
<text x="211.2" y="63.8">+3V3</text>
<text x="57.5" y="67.3">+12V_GD</text>
<text x="171.1" y="71.4">GND</text>
<text x="188.8" y="71.4">GND</text>
<text x="26.6" y="74.9">VIN</text>
<text x="41.9" y="76.5">VIN</text>
<text x="98.1" y="77.5">+12V_GD</text>
<text x="180.8" y="72.4">+3V3</text>
<text x="150.7" y="81.6">GND</text>
<text x="204.1" y="81.6">GND</text>
<text x="59.3" y="84.1">GND</text>
<text x="133.3" y="85.1">VIN</text>
<text x="181.2" y="89.2">GND</text>
<text x="26.3" y="91.7">GND</text>
<text x="34.2" y="92.7">VIN</text>
<text x="87.9" y="90.2">+12V_GD</text>
<text x="158.7" y="95.7" transform="rotate(-90 158.7 95.7)">+3V3_RF</text>
<text x="175.5" y="93.1" transform="rotate(-90 175.5 93.1)">+3V3</text>
<text x="188.4" y="90.2">+3V3</text>
<text x="59.7" y="99.1" transform="rotate(-90 59.7 99.1)">VIN</text>
<text x="216.3" y="97.8">+3V3</text>
<text x="257.8" y="97.8">VIN</text>
<text x="59.7" y="104.2" transform="rotate(-90 59.7 104.2)">VIN</text>
<text x="84.1" y="103.5" transform="rotate(-90 84.1 103.5)">+12V_GD</text>
<text x="33.9" y="109.5">GND</text>
<text x="44.4" y="110.5">VIN</text>
<text x="69.5" y="112.1">GND</text>
<text x="146" y="109.3" transform="rotate(-90 146 109.3)">VIN</text>
<text x="190.9" y="110.5">+3V3</text>
<text x="204.4" y="113.4" transform="rotate(-90 204.4 113.4)">+3V3</text>
<text x="295.5" y="109.5">GND</text>
<text x="24.1" y="118.1">VIN</text>
<text x="125.3" y="114.6">GND</text>
<text x="138.4" y="115.6">VIN</text>
<text x="87.2" y="122.2">GND</text>
<text x="158.4" y="122.2">GND</text>
<text x="216.8" y="122.2">GND</text>
<text x="44.1" y="127.3">GND</text>
<text x="49.8" y="128.3">+12V_GD</text>
<text x="23.7" y="134.9">GND</text>
<text x="74.5" y="137.5">GND</text>
<text x="173.6" y="134.9">GND</text>
<text x="257.4" y="132.4">GND</text>
<text x="94.9" y="140">GND</text>
<text x="51.7" y="145.1">GND</text>
<text x="115.2" y="147.6">GND</text>
<text x="272.7" y="147.6">GND</text>
</g>
</svg>
